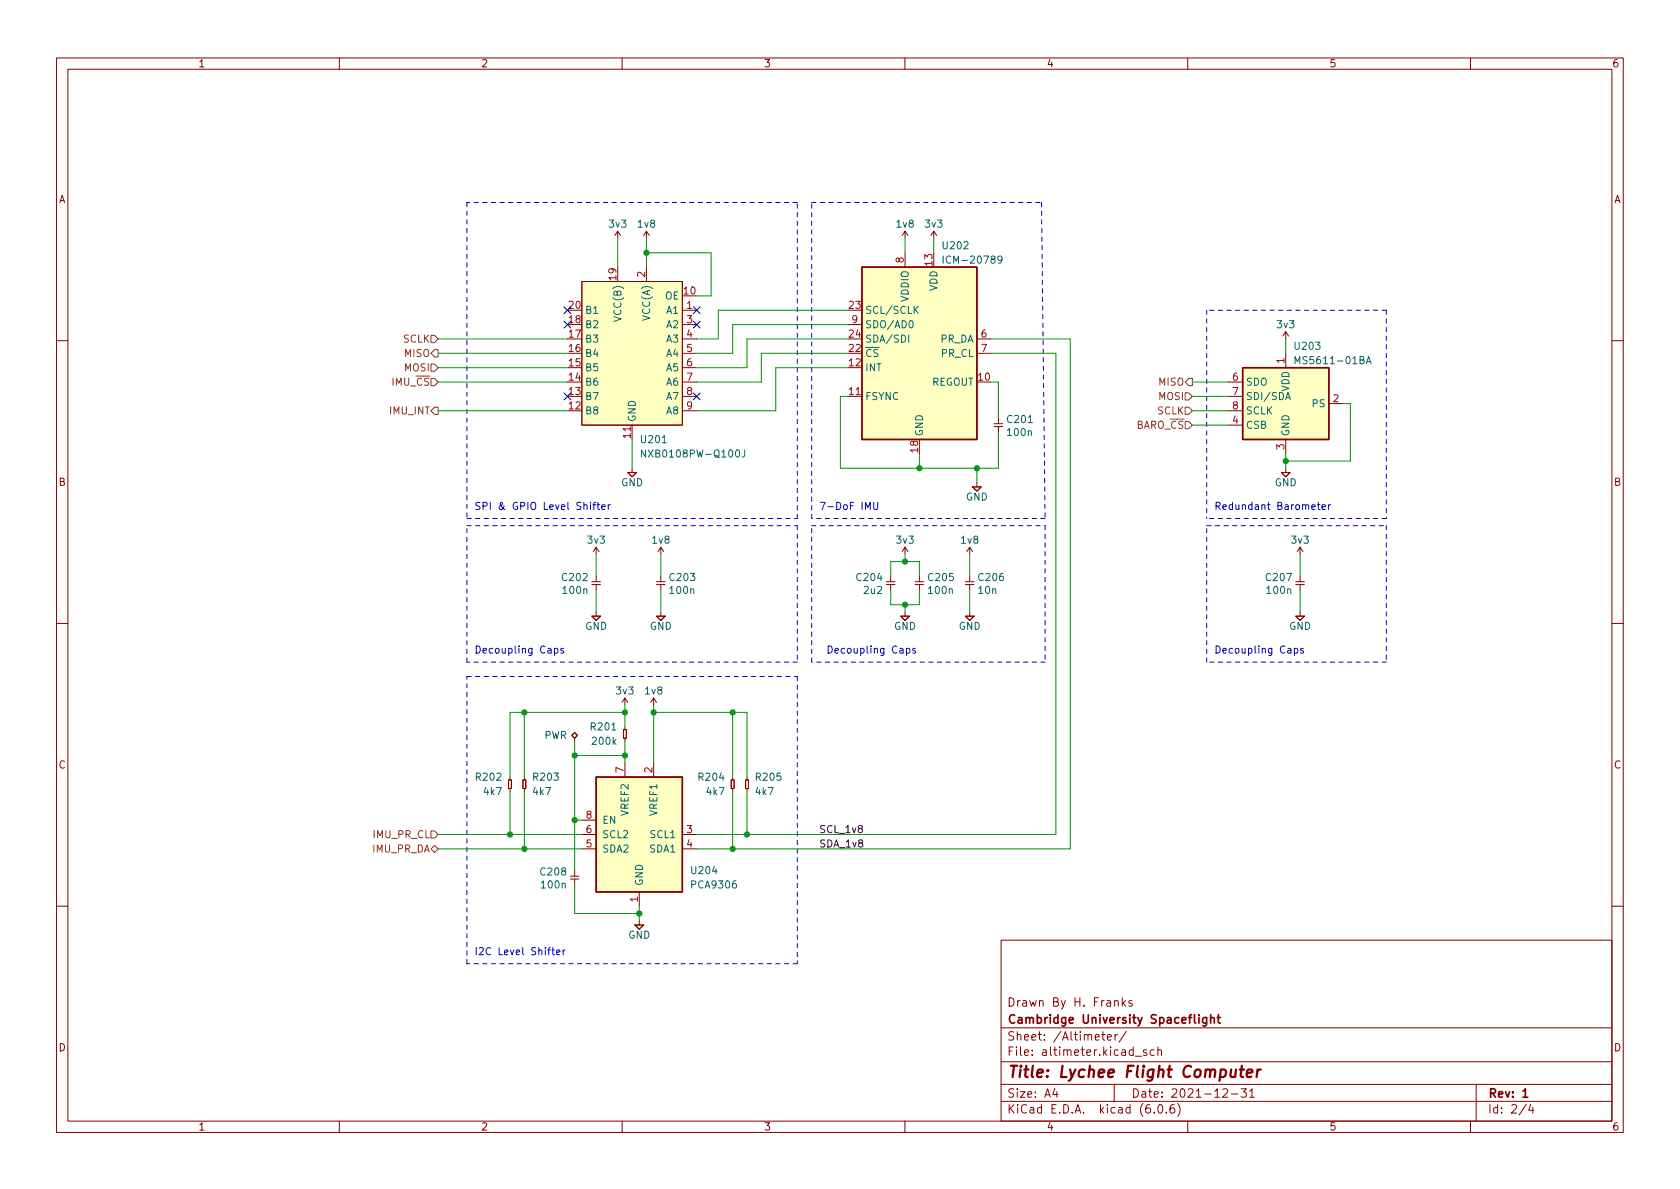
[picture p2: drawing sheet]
<svg xmlns="http://www.w3.org/2000/svg" width="297mm" height="210mm" viewBox="0 0 297 210" stroke-linecap="round" stroke-linejoin="round" font-family="sans-serif">
<g fill="none" stroke="#840000" stroke-width=".18">
<path d="M10 10.2h277v190.1h-277zM12 12.2h273v186.1h-273zM60 10.2v2M110 10.2v2M160 10.2v2M210 10.2v2M260 10.2v2M102.9 49.8h17.7v25.4h-17.7zM108.7 41.7l.5-.8v1.3M109.2 40.9l.5 .8M113.8 41.7l.5-.8v1.3M114.3 40.9l.5 .8"/>
<path d="M114.3 47.2v2.6M120.6 59.9h2.6M120.6 57.4h2.6M120.6 54.9h2.6M149.9 57.4h2.5M159.5 41.7l.5-.8v1.3M160 44.7v2.5M160 40.9l.5 .8M164.6 41.7l.5-.8v1.3M165.1 40.9l.5 .8M172.7 59.9h2.6M226.8 59.4l.5-.7v1.2"/>
<path d="M227.3 58.7l.5 .7M10 60.2h2M111.8 75.2v2.5M120.6 67.6h2.6M120.6 70.1h2.6M120.6 72.6h2.6M120.6 62.5h2.6M120.6 65h2.6M149.9 70.1h2.5M172.7 62.5h2.6M175.8 75.4h1.5M175.8 74.9h1.5"/>
<path d="M176.5 73.9v1M176.5 75.4v1M217.2 75.2h2.5M217.2 67.6h2.5M217.2 70.1h2.5M217.2 72.6h2.5M227.3 62.5v2.5M227.3 77.7v2.6M234.9 71.4h2.6M285 60.2h2M104.9 97.5l.5-.7v1.2M105.4 96.8l.5 .7"/>
<path d="M111 83.6h1.5l-.7 .7zM111.8 82.8v.8M116.3 97.5l.5-.7v1.2M116.8 96.8l.5 .7M159.5 97.5l.5-.7v1.2M160 96.8l.5 .7M170.9 97.5l.5-.7v1.2M171.4 96.8l.6 .7M172 86.1h1.5l-.8 .8zM172.7 85.3v.8M226.6 83.6h1.5l-.8 .7zM227.3 82.8v.8"/>
<path d="M229.4 97.5l.5-.7v1.2M229.9 96.8l.5 .7M10 110.2h2M104.6 109h1.6l-.8 .7zM104.6 103.4h1.6M104.6 102.9h1.6M105.4 101.8v1.1M105.4 103.4v1M105.4 108.2v.8M116.1 109h1.5l-.8 .7zM116.1 103.4h1.5M116.1 102.9h1.5"/>
<path d="M116.8 101.8v1.1M116.8 103.4v1M116.8 108.2v.8M156.7 103.4h1.5M156.7 102.9h1.5M157.5 101.8v1.1M157.5 103.4v1M159.3 109h1.5l-.8 .7zM160 108.2v.8M161.8 103.4h1.5M161.8 102.9h1.5M162.6 101.8v1.1"/>
<path d="M162.6 103.4v1M170.7 109h1.5l-.8 .7zM170.7 103.4h1.5M170.7 102.9h1.5M171.4 101.8v1.1M171.4 103.4v1M171.4 108.2v.8M229.1 109h1.5l-.7 .7zM229.1 103.4h1.5M229.1 102.9h1.5M229.9 101.8v1.1M229.9 103.4v1"/>
<path d="M229.9 108.2v.8M285 110.2h2M89.9 137.9h.5v1.5h-.5zM90.2 137.4v.5M90.2 139.4v.5M92.5 137.9h.5v1.5h-.5zM92.7 137.4v.5M92.7 139.4v.5M101.6 129.5l.5 .5-.5 .6-.5-.6zM101.6 130.6v.5M110 124.2l.5-.8v1.3M110.2 129h.5v1.6h-.5z"/>
<path d="M110.5 128.5v.5M110.5 130.6v.5M110.5 134.9v2.5M110.5 123.4l.5 .8M115.1 124.2l.5-.8v1.3M115.6 134.9v2.5M115.6 123.4l.5 .8M129.3 137.9h.5v1.5h-.5zM129.5 137.4v.5M129.5 139.4v.5M131.8 137.9h.5v1.5h-.5zM132.1 137.4v.5"/>
<path d="M132.1 139.4v.5M100.8 155.4h1.6M100.8 154.9h1.6M101.6 153.9v1M101.6 155.4v1.1M102.9 147.6h2.5M102.9 150.1h2.5M102.9 145h2.5M113 157.7v2.6M120.6 147.6h2.6M120.6 150.1h2.6M10 160.2h2"/>
<path d="M112.3 163.6h1.5l-.8 .7zM113 162.8v.8M177 166.3h108v32h-108zM197.1 177.1l.2-.2 .3 .1 .1 .9M198.4 176.4v1.5M198.6 177.4l.4 .5M199 176.9l-.6 .6M200.1 177l-.3-.1-.2 .2v.3l.5 .1v.4h-.5M285 160.2h2M60 198.3v2M110 198.3v2M160 198.3v2"/>
<path d="M177 194.8h108M177 191.8h108M177 187.8h108M177 181.8h108M186.5 192.5l-.4 1h1M186.9 193v1M194.8 182.9h.6M195 182.4v1.3l.4 .2M195.8 183.4l.7-.1-.1-.3-.4-.1-.2 .2 .1 .8h.5M197 191.8v3M197.1 182.9v1M197.6 182.9l-.3 .1-.2 .2"/>
<path d="M199.1 182.4l-1.2 1.9M200.7 186.8h1.2M202.7 185.7l-.3-.1-.3 .2 .1 .3 .5 .1v.4h-.6M204.1 196.7v.1M204.1 185.7l-.5-.1-.2 .3v.4l.1 .3h.6M204.7 185.8l.2-.2 .4 .1 .1 .9M204.7 185.1v1.5M204.9 195.4l.2-.1a.81 .81 0 0 1 .6 .7 .81 .81 0 0 1-.3 .8h-.2a.81 .81 0 0 1-.6-.6 .81 .81 0 0 1 .3-.8zM206.2 196.7v.1M207.6 195.3a.59 .59 0 0 0-.7 .7v.5l.1 .3h.4l.2-.1 .1-.5-.1-.2-.5-.1-.2 .3M208.2 195.1a1.72 1.72 0 0 1 0 2.3M210 198.3v2"/>
<path d="M216.2 192.7l.6-.2 .2 .2 .1 .3-1 1h1M217.7 193.5h1.2M219.4 192.5h1l-.5 .6 .4 .1v.7l-.2 .1h-.5l-.2-.1M220.9 193l.5-.5v1.5M220.9 194h.9M260 198.3v2M261 191.8v6.5M269.9 195.3l-1.3 1.9M270.6 195.3l-.3 1h.9M271 195.8v1"/>
</g>
<path d="M213.3 179.9v1.2l-.2 .3h-.4M214.1 179.4v1.5M215.2 179.9h.6M215.4 179.4v1.3l.4 .2M213.3 180l-.4-.1-.3 .3v.4l.2 .3h.5M214.1 180.1l.2-.2 .3 .1 .1 .9M269.3 193l.4-.5v1.5M269.3 194h.8" fill="none" stroke="#840000" stroke-width=".3"/>
<path d="M219.2 189.1h.8M219.6 188.5l-.2 1.7v.2l.4 .1M220.5 189.8l.9-.2v-.4l-.6-.1-.3 .3v1l.2 .1 .5-.1M222.3 189.1l-.1 1.4M222.9 189.1l-.4 .1-.2 .3" fill="none" stroke="#840000" stroke-width=".4"/>
<g fill="#ffffc2" stroke="#ffffc2" stroke-width=".18">
<path d="M172 86.1h1.5l-.8 .8z"/>
<path d="M89.9 137.9h.5v1.5h-.5z"/>
<path d="M92.5 137.9h.5v1.5h-.5z"/>
<path d="M101.6 129.5l.5 .5-.5 .6-.5-.6z"/>
<path d="M219.7 65h15.2v12.7h-15.2z"/>
<path d="M152.4 47.2h20.3v30.5h-20.3z"/>
<path d="M159.3 109h1.5l-.8 .7z"/>
<path d="M226.6 83.6h1.5l-.8 .7z"/>
<path d="M105.4 137.4h15.2v20.3h-15.2z"/>
<path d="M112.3 163.6h1.5l-.8 .7z"/>
<path d="M229.1 109h1.5l-.7 .7z"/>
<path d="M129.3 137.9h.5v1.5h-.5z"/>
<path d="M131.8 137.9h.5v1.5h-.5z"/>
<path d="M111 83.6h1.5l-.7 .7z"/>
<path d="M104.6 109h1.6l-.8 .7z"/>
<path d="M110.2 129h.5v1.6h-.5z"/>
<path d="M102.9 49.8h17.7v25.4h-17.7z"/>
<path d="M116.1 109h1.5l-.8 .7z"/>
<path d="M170.7 109h1.5l-.8 .7z"/>
</g>
<path d="M152.4 47.2h20.3v30.5h-20.3zM219.7 65h15.2v12.7h-15.2zM105.4 137.4h15.2v20.3h-15.2z" fill="none" stroke="#840000" stroke-width=".25"/>
<g fill="none" stroke="#006464" stroke-width=".18">
<path d="M160.7 59.2v1.3M160.8 56.8l.2-.1a.68 .68 0 0 1 .5 .6 .68 .68 0 0 1-.5 .7l-.2-.1-.1-.4zM161.8 54.7l.6 .7M162.4 54.2l-.8 .7M166.8 45.3v1.2M177.2 45.8l-.3 .3-.4-.1-.1-.2 .1-.5h.4l.2 .1a.84 .84 0 0 1-.3 1.1h-.3M114.1 79.6v1.2l-.7-1.2v1.2M131.7 79.6v.9a.41 .41 0 0 1-.5 .3M227.3 70.7l.4-1.3 .5 1.3M227.4 70.3h.6M229 64.3v-1.2l.4 .9 .4-.9v1.2M241.6 64.3l.4-1.2 .4 1.2"/>
<path d="M241.7 64h.6"/>
</g>
<path d="M76.2 59.3h.6l.7 .6-.7 .7h-.6zM76.2 64.4h.6l.7 .6-.7 .7h-.6zM76.8 72h.7v1.3h-.7l-.6-.7zM76.8 61.8h.7v1.3h-.7l-.6-.6zM209.5 72h.7l.6 .6-.6 .7h-.7zM209.5 69.5h.7l.6 .6-.6 .6h-.7zM209.5 74.5h.7l.6 .7-.6 .6h-.7zM209.5 67.6l.7-.7h.6v1.3h-.6zM76.2 150.1l.6-.6 .7 .6-.7 .6zM76.2 146.9h.6l.7 .7-.7 .6h-.6z" fill="none" stroke="#725600" stroke-width=".18"/>
<g fill="none" stroke="#0000c2" stroke-width=".18">
<path d="M104.4 88.8v.1M104.4 89.3v.8M104.8 89.3h.5M105.3 88.8l-.3 .2v1.1M105.5 89.3h.5M105.7 88.8v1.1l.3 .2M106.4 89.7l.6-.1-.1-.3h-.3l-.2 .1 .1 .6h.4M107.5 89.3v.8M107.9 89.3l-.4 .2M154.5 88.8v1.1l.2 .2h.3l.2-.2v-1.1M232.9 89.3h.5M233.1 88.8v1.1l.3 .2"/>
<path d="M233.8 89.7l.6-.1-.1-.3h-.4l-.1 .1v.6h.5M234.9 89.3v.8M235.3 89.3l-.4 .2M98 114.7h.4l.3 .2-.2 .5h-.5M98 114.7v1.2M99.6 114.7h-.3l-.2 .1 .1 .2 .4 .1v.3h-.5M160.3 114.7h.3l.3 .2-.1 .5h-.5M160.3 114.7v1.2M161.9 114.7h-.4l-.1 .1v.2l.5 .1v.3h-.5M228.9 114.7h.3l.3 .2-.2 .5h-.4M228.9 114.7v1.2M230.4 114.7h-.3l-.2 .1 .1 .2 .4 .1v.3h-.5"/>
<path d="M97.6 168h.4M97.7 167.6v1.1l.3 .1M98.4 168.4l.6-.1v-.2l-.4-.1-.2 .2 .1 .6h.5M99.6 168v.8M99.9 168l-.3 .2"/>
</g>
<g fill="none" stroke="#0000c2" stroke-width=".18" stroke-dasharray=".8 .8">
<path d="M82.5 35.8v55.9M141 35.8h-58.5M143.5 35.8h40.6M184.1 35.8l.7 55.9M213.4 54.9v36.8M245.1 54.9v36.8M245.1 54.9h-31.7M82.5 91.7h58.5M82.5 93h58.5M141 91.7v-55.9M141 93v24.1M143.5 91.7v-55.9"/>
<path d="M143.5 93h41.3M184.8 93v24.1M184.8 91.7h-41.3M213.4 93h31.7M245.1 91.7h-31.7M245.1 93v24.1M82.5 119.6h58.5M82.5 117.1v-24.1M141 117.1h-58.5M141 119.6v50.8M143.5 117.1v-24.1M184.8 117.1h-41.3"/>
<path d="M213.4 117.1v-24.1M245.1 117.1h-31.7M82.5 170.4v-50.8M141 170.4h-58.5"/>
</g>
<g fill="none" stroke="#009600" stroke-width=".18">
<path d="M77.5 59.9h22.8M109.2 42.2v5M114.3 44.7h11.4v7.6h-2.5M114.3 42.2v5M149.9 54.9h-22.9v5h-3.8M149.9 59.9h-17.8v5.1h-8.9M149.9 57.4h-20.4v5.1h-6.3M160 42.2v2.5M165.1 42.2v2.5M175.3 59.9h13.9v90.2h-66M227.3 59.9v2.6M77.5 72.6h22.8"/>
<path d="M77.5 62.5h22.8M77.5 65h22.8M77.5 67.6h22.8M111.8 77.7v5.1M149.9 65h-12.7v7.6h-14M149.9 62.5h-15.3v5.1h-11.4M149.9 70.1h-1.3v12.7h27.9v-6.4M175.3 62.5h11.4v85.1h-63.5M175.3 67.6h1.2v6.3M210.8 72.6h6.4M210.8 67.6h6.4M210.8 70.1h6.4"/>
<path d="M210.8 75.2h6.4M237.5 71.4h1.3v10.1h-11.5M105.4 98v3.8M116.8 98v3.8M160 98v1.3M162.6 80.3v2.5M171.4 98v3.8M172.7 82.8v2.5M227.3 80.3v2.5M229.9 98v3.8M105.4 104.4v3.8M116.8 104.4v3.8"/>
<path d="M157.5 101.8v-2.5h5.1v2.5M157.5 104.4v2.5h5.1v-2.5M160 106.9v1.3M171.4 104.4v3.8M229.9 104.4v3.8M90.2 139.9v7.7M92.7 126v11.4M92.7 139.9v10.2M101.6 131.1v22.8M101.6 133.6h8.9M110.5 124.7v3.8M110.5 131.1v3.8"/>
<path d="M110.5 126h-20.3v11.4M115.6 126h16.5v11.4M115.6 124.7v10.2M129.5 126v11.4M129.5 139.9v10.2M132.1 139.9v7.7M77.5 147.6h25.4M77.5 150.1h25.4M101.6 156.5v5h11.4M101.6 145h1.3M113 160.3v2.5"/>
</g>
<path d="M99.7 54.2l1.2 1.3M99.7 56.8l1.2 1.2M100.9 54.2l-1.2 1.3M100.9 56.8l-1.2 1.2M122.6 54.2l1.2 1.3M122.6 56.8l1.2 1.2M123.8 54.2l-1.2 1.3M123.8 56.8l-1.2 1.2M99.7 69.5l1.2 1.2M100.9 69.5l-1.2 1.2M122.6 69.5l1.2 1.2M123.8 69.5l-1.2 1.2" fill="none" stroke="#000084" stroke-width=".18"/>
<g fill="#009600" stroke="#009600" stroke-width=".18">
<circle cx="129.5" cy="150.1" r=".46"/>
<circle cx="110.5" cy="133.6" r=".46"/>
<circle cx="129.5" cy="126" r=".46"/>
<circle cx="160" cy="106.9" r=".46"/>
<circle cx="172.7" cy="82.8" r=".46"/>
<circle cx="162.6" cy="82.8" r=".46"/>
<circle cx="132.1" cy="147.6" r=".46"/>
<circle cx="114.3" cy="44.7" r=".46"/>
<circle cx="227.3" cy="81.5" r=".46"/>
<circle cx="101.6" cy="133.6" r=".46"/>
<circle cx="92.7" cy="150.1" r=".46"/>
<circle cx="101.6" cy="145" r=".46"/>
<circle cx="113" cy="161.5" r=".46"/>
<circle cx="110.5" cy="126" r=".46"/>
<circle cx="90.2" cy="147.6" r=".46"/>
<circle cx="92.7" cy="126" r=".46"/>
<circle cx="115.6" cy="126" r=".46"/>
<circle cx="160" cy="99.3" r=".46"/>
</g>
<text font-size="2.8" fill="#840000" x="178" y="190.6">Title: Lychee Flight Computer</text>
<g font-size="2.1" fill="#840000">
<text x="178" y="178">Drawn By H. Franks</text>
<text x="178" y="184">Sheet: /Altimeter/</text>
<text x="178" y="181">Cambridge University Spaceflight</text>
<text x="178" y="186.7">File: altimeter.kicad_sch</text>
<text x="178" y="196.9">KiCad E.D.A. kicad (6.0.6)</text>
<text x="178" y="194.1">Size: A4</text>
<text x="200" y="194.1">Date: 2021-12-31</text>
<text x="263" y="194.1">Rev: 1</text>
<text x="263" y="196.9">Id: 2/4</text>
</g>
<g font-size="1.8" fill="#840000">
<text x="35" y="11.9">1</text>
<text x="85" y="11.9">2</text>
<text x="135" y="11.9">3</text>
<text x="185" y="11.9">4</text>
<text x="235" y="11.9">5</text>
<text x="285" y="11.9">6</text>
<text x="10.3" y="35.9">A</text>
<text x="285.3" y="35.9">A</text>
<text x="10.3" y="85.9">B</text>
<text x="285.3" y="85.9">B</text>
<text x="10.3" y="135.9">C</text>
<text x="285.3" y="135.9">C</text>
<text x="10.3" y="185.9">D</text>
<text x="285.3" y="185.9">D</text>
<text x="35" y="199.9">1</text>
<text x="85" y="199.9">2</text>
<text x="135" y="199.9">3</text>
<text x="185" y="199.9">4</text>
<text x="235" y="199.9">5</text>
<text x="285" y="199.9">6</text>
</g>
<g font-size="1.8" fill="#006464">
<text x="107.7" y="40.3">3v3</text>
<text x="112.8" y="40.3">1v8</text>
<text x="158.5" y="40.3">1v8</text>
<text x="163.6" y="40.3">3v3</text>
<text x="166.8" y="44.1">U202</text>
<text x="167.5" y="46.6">ICM-20789</text>
<text x="117.6" y="53">OE</text>
<text x="160.7" y="53.3" transform="rotate(-90 160.7 53.3)">VDDIO</text>
<text x="165.7" y="51.5" transform="rotate(-90 165.7 51.5)">VDD</text>
<text x="103.4" y="58">B2</text>
<text x="103.4" y="55.5">B1</text>
<text x="109.9" y="56.5" transform="rotate(-90 109.9 56.5)">VCC(B)</text>
<text x="114.9" y="56.5" transform="rotate(-90 114.9 56.5)">VCC(A)</text>
<text x="117.9" y="55.5">A1</text>
<text x="117.9" y="58">A2</text>
<text x="152.9" y="55.5">SCL/SCLK</text>
<text x="152.9" y="58">SDO/AD0</text>
<text x="225.9" y="58">3v3</text>
<text x="103.4" y="65.7">B5</text>
<text x="103.4" y="63.1">B4</text>
<text x="103.4" y="60.6">B3</text>
<text x="117.9" y="60.6">A3</text>
<text x="117.9" y="63.1">A4</text>
<text x="117.9" y="65.7">A5</text>
<text x="152.9" y="65.7">INT</text>
<text x="152.9" y="63.1">~{CS}</text>
<text x="152.9" y="60.6">SDA/SDI</text>
<text x="166.2" y="60.6">PR_DA</text>
<text x="166.4" y="63.1">PR_CL</text>
<text x="229" y="61.8">U203</text>
<text x="229.8" y="64.4">MS5611-01BA</text>
<text x="103.4" y="70.7">B7</text>
<text x="103.4" y="68.2">B6</text>
<text x="117.9" y="68.2">A6</text>
<text x="117.9" y="70.7">A7</text>
<text x="152.9" y="70.7">FSYNC</text>
<text x="164.6" y="68.2">REGOUT</text>
<text x="220.2" y="68.2">SDO</text>
<text x="220.2" y="70.7">SDI/SDA</text>
<text x="228" y="69.3" transform="rotate(-90 228 69.3)">VDD</text>
<text x="103.4" y="73.3">B8</text>
<text x="112.4" y="74.7" transform="rotate(-90 112.4 74.7)">GND</text>
<text x="117.9" y="73.3">A8</text>
<text x="163.2" y="77.2" transform="rotate(-90 163.2 77.2)">GND</text>
<text x="178.2" y="74.8">C201</text>
<text x="178.3" y="77.1">100n</text>
<text x="220.2" y="75.8">CSB</text>
<text x="220.2" y="73.3">SCLK</text>
<text x="228" y="77.2" transform="rotate(-90 228 77.2)">GND</text>
<text x="232.1" y="72">PS</text>
<text x="113.5" y="78.4">U201</text>
<text x="114.3" y="80.9">NXB0108PW-Q100J</text>
<text x="109.8" y="86">GND</text>
<text x="170.8" y="88.5">GND</text>
<text x="225.4" y="86">GND</text>
<text x="103.9" y="96.1">3v3</text>
<text x="115.4" y="96.1">1v8</text>
<text x="158.5" y="96.1">3v3</text>
<text x="170" y="96.1">1v8</text>
<text x="228.4" y="96.1">3v3</text>
<text x="99.5" y="102.7">C202</text>
<text x="99.7" y="105">100n</text>
<text x="118.5" y="102.7">C203</text>
<text x="118.6" y="105">100n</text>
<text x="151.6" y="102.7">C204</text>
<text x="152.8" y="105">2u2</text>
<text x="164.2" y="102.7">C205</text>
<text x="164.3" y="105">100n</text>
<text x="173.1" y="105">10n</text>
<text x="173.1" y="102.7">C206</text>
<text x="224" y="102.7">C207</text>
<text x="224.1" y="105">100n</text>
<text x="103.4" y="111.4">GND</text>
<text x="114.9" y="111.4">GND</text>
<text x="158.1" y="111.4">GND</text>
<text x="169.5" y="111.4">GND</text>
<text x="227.9" y="111.4">GND</text>
<text x="109" y="122.8">3v3</text>
<text x="114.1" y="122.8">1v8</text>
<text x="96.2" y="130.7">PWR</text>
<text x="104.6" y="129.2">R201</text>
<text x="104.8" y="131.7">200k</text>
<text x="84.3" y="138">R202</text>
<text x="85.6" y="140.6">4k7</text>
<text x="94.3" y="140.6">4k7</text>
<text x="94.4" y="138">R203</text>
<text x="123.6" y="138">R204</text>
<text x="125" y="140.6">4k7</text>
<text x="133.7" y="140.6">4k7</text>
<text x="133.8" y="138">R205</text>
<text x="106.4" y="148.2">SCL2</text>
<text x="106.4" y="145.7">EN</text>
<text x="111.1" y="144.1" transform="rotate(-90 111.1 144.1)">VREF2</text>
<text x="115.1" y="148.2">SCL1</text>
<text x="116.2" y="144.1" transform="rotate(-90 116.2 144.1)">VREF1</text>
<text x="95.7" y="154.8">C208</text>
<text x="106.4" y="150.7">SDA2</text>
<text x="114.9" y="150.7">SDA1</text>
<text x="122.4" y="154.6">U204</text>
<text x="95.8" y="157.1">100n</text>
<text x="113.7" y="156.7" transform="rotate(-90 113.7 156.7)">GND</text>
<text x="122.4" y="157.1">PCA9306</text>
<text x="111.1" y="166">GND</text>
</g>
<g font-size="1.8" fill="#a90000">
<text x="159.8" y="46.5" transform="rotate(-90 159.8 46.5)">8</text>
<text x="164.8" y="47" transform="rotate(-90 164.8 47)">13</text>
<text x="109" y="49.5" transform="rotate(-90 109 49.5)">19</text>
<text x="114" y="49" transform="rotate(-90 114 49)">2</text>
<text x="120.9" y="52.1">10</text>
<text x="100.6" y="59.7">17</text>
<text x="100.6" y="57.1">18</text>
<text x="100.6" y="54.6">20</text>
<text x="121.4" y="54.6">1</text>
<text x="121.4" y="57.1">3</text>
<text x="121.4" y="59.7">4</text>
<text x="150.1" y="54.6">23</text>
<text x="150.1" y="59.7">24</text>
<text x="150.6" y="57.1">9</text>
<text x="173.5" y="59.7">6</text>
<text x="100.6" y="64.8">15</text>
<text x="100.6" y="62.2">16</text>
<text x="121.4" y="62.2">5</text>
<text x="121.4" y="64.8">6</text>
<text x="150.1" y="64.8">12</text>
<text x="150.1" y="62.2">22</text>
<text x="173.5" y="62.2">7</text>
<text x="227.1" y="64.2" transform="rotate(-90 227.1 64.2)">1</text>
<text x="100.6" y="69.8">13</text>
<text x="100.6" y="67.3">14</text>
<text x="121.4" y="67.3">7</text>
<text x="121.4" y="69.8">8</text>
<text x="150.1" y="69.8">11</text>
<text x="173" y="67.3">10</text>
<text x="217.9" y="67.3">6</text>
<text x="217.9" y="69.8">7</text>
<text x="235.7" y="71.1">2</text>
<text x="100.6" y="72.4">12</text>
<text x="111.5" y="77.4" transform="rotate(-90 111.5 77.4)">11</text>
<text x="121.4" y="72.4">9</text>
<text x="217.9" y="74.9">4</text>
<text x="217.9" y="72.4">8</text>
<text x="162.3" y="80" transform="rotate(-90 162.3 80)">18</text>
<text x="227.1" y="79.5" transform="rotate(-90 227.1 79.5)">3</text>
<text x="110.2" y="136.6" transform="rotate(-90 110.2 136.6)">7</text>
<text x="115.3" y="136.6" transform="rotate(-90 115.3 136.6)">2</text>
<text x="103.6" y="149.9">5</text>
<text x="103.6" y="147.3">6</text>
<text x="103.6" y="144.8">8</text>
<text x="121.4" y="147.3">3</text>
<text x="121.4" y="149.9">4</text>
<text x="112.8" y="159.5" transform="rotate(-90 112.8 159.5)">1</text>
</g>
<g font-size="1.8" fill="#725600">
<text x="71.3" y="60.6">SCLK</text>
<text x="71.6" y="65.7">MOSI</text>
<text x="71.6" y="63.1">MISO</text>
<text x="68" y="68.2">IMU_~{CS}</text>
<text x="204.9" y="70.7">MOSI</text>
<text x="204.9" y="68.2">MISO</text>
<text x="69" y="73.3">IMU_INT</text>
<text x="199.4" y="75.8">BARO_~{CS}</text>
<text x="204.6" y="73.3">SCLK</text>
<text x="66.1" y="148.2">IMU_PR_CL</text>
<text x="65.9" y="150.7">IMU_PR_DA</text>
</g>
<g font-size="1.8" fill="#0000c2">
<text x="83.8" y="90.2">SPI &amp; GPIO Level Shifter</text>
<text x="144.8" y="90.2">7-DoF IMU</text>
<text x="214.6" y="90.2">Redundant Barometer</text>
<text x="83.8" y="115.6">Decoupling Caps</text>
<text x="146" y="115.6">Decoupling Caps</text>
<text x="214.6" y="115.6">Decoupling Caps</text>
<text x="83.8" y="168.9">I2C Level Shifter</text>
</g>
<g font-size="1.8" fill="#0f0f0f">
<text x="144.8" y="149.8">SDA_1v8</text>
<text x="144.8" y="147.3">SCL_1v8</text>
</g>
</svg>
